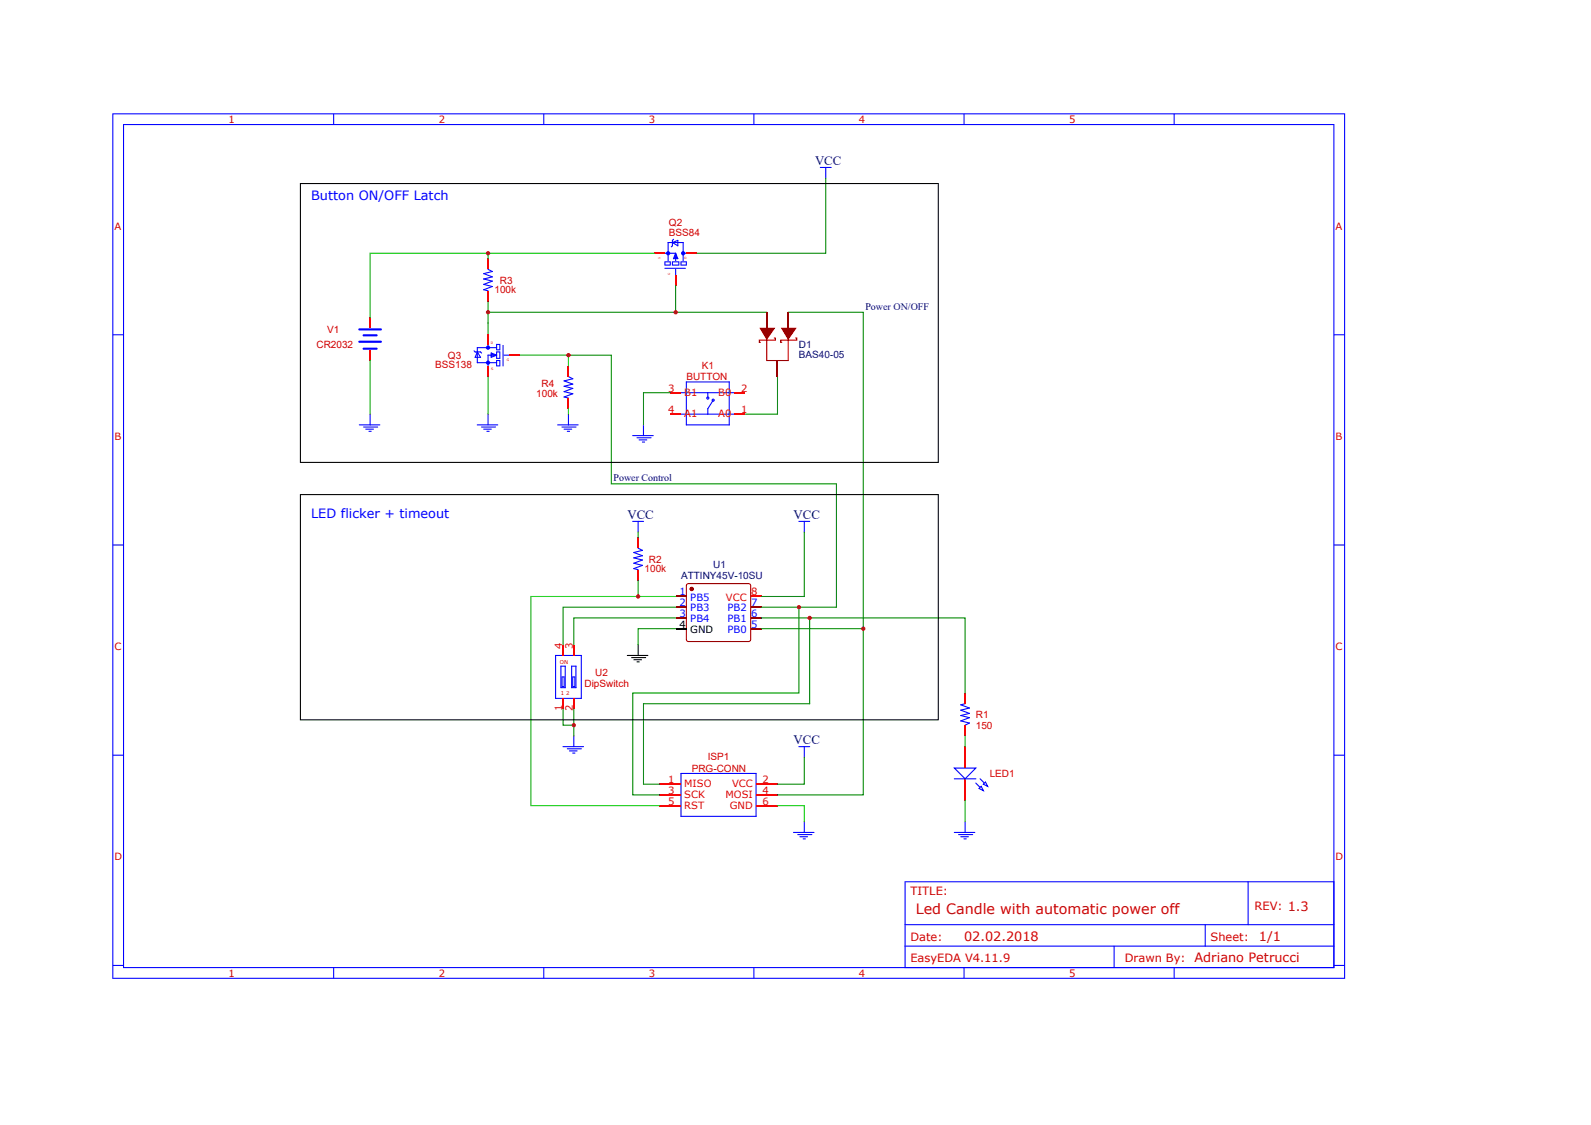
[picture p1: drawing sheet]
<svg xmlns="http://www.w3.org/2000/svg" width="297mm" height="210mm" viewBox="0 0 297 210" stroke-linecap="round" stroke-linejoin="round" font-family="sans-serif">
<g fill="#00f">
<path d="M62.2 21.2h.2v2h-.2zM62.2 180.5h.2v2h-.2zM101.4 21.2h.2v2h-.2zM101.4 180.5h.2v2h-.2zM140.6 21.2h.2v2h-.2zM140.6 180.5h.2v2h-.2zM179.8 21.2h.2v2h-.2zM179.8 180.5h.2v2h-.2zM219 21.2h.2v2h-.2zM219 180.5h.2v2h-.2zM21.1 62.3h2v.2h-2zM248.9 62.3h2v.2h-2zM21.1 101.5h2v.2h-2zM248.9 101.5h2v.2h-2zM21.1 140.7h2v.2h-2zM248.9 140.7h2v.2h-2zM21.1 180h2v.2h-2zM248.9 180h2v.2h-2z"/>
<path d="M168.9 172.4h80l.1 .1-.1 .1h-80zM168.8 172.4l.1 .2z"/>
<path d="M168.9 176.4h80l.1 .1-.1 .1h-80zM168.8 176.4l.1 .2z"/>
<path d="M232.8 164.5h.2v8l-.1 .1-.1-.1zM232.8 164.4l.2 .1z"/>
<path d="M224.8 172.5h.2v4l-.1 .1-.1-.1zM224.8 172.4l.2 .1z"/>
<path d="M207.8 176.5h.2v4l-.1 .1-.1-.1zM207.8 176.4l.2 .1z"/>
<path d="M69 77.2h.2v2h-.2zM69 79.2h.2l-.1 .1z"/>
<path d="M67.1 79.1h3.8l.1 .1-.1 .1h-3.8zM67 79.2l.1 .1z"/>
<path d="M67.9 79.5h2.6l.1 .1-.1 .1h-2.6zM67.8 79.6l.1 .1z"/>
<path d="M68.3 79.9l1.5 .1-1.5 .1zM68.2 80l.1 .1z"/>
<path d="M68.9 80.3l.5 .1-.5 .1zM68.8 80.4l.1 .1z"/>
</g>
<g fill="#00f">
<path d="M23 23.1h226v157.5h-226zM23.2 23.3h225.6v157.1h-225.6z" fill-rule="evenodd"/>
<path d="M21 21.1h230v161.5h-230zM21.2 21.3h229.6v161.1h-229.6z" fill-rule="evenodd"/>
<path d="M168.8 164.4h80.2v16.2h-80.2zM169 164.6h79.8v15.8h-79.8z" fill-rule="evenodd"/>
</g>
<path d="M69.1 59.2v2M69.1 65.2v2" fill="none" stroke="#f00" stroke-width=".2"/>
<g fill="#00f">
<path d="M67.1 63.5h4l.2 .2-.2 .2h-4zM66.9 63.6l.2-.1v.4l-.2-.2z"/>
<path d="M67.1 61.2h4l.2 .2-.2 .2h-4zM66.9 61.3l.2-.1v.4l-.2-.2z"/>
<path d="M67.9 62.3h2.4l.2 .2-.2 .2h-2.4zM67.7 62.4l.2-.1v.4l-.2-.2z"/>
<path d="M67.9 64.8h2.4l.2 .2-.2 .2h-2.4zM67.7 64.9l.2-.1v.4l-.2-.2z"/>
</g>
<g fill="#0c0">
<path d="M69 47.1h22.1v.2h-22v-.1h.1v12l-.1 .1-.1-.1zM91.1 47.1l.1 .1-.1 .1z"/>
<path d="M69 67.2h.2v10l-.1 .1-.1-.1zM69 67.2h.2z"/>
</g>
<g fill="#00f">
<path d="M124 50l3.9-.1v.2h-3.8zM127.9 49.9l.1 .1-.1 .1z"/>
<path d="M127.4 47.2h.2v1.6l-.1 .1-.1-.1zM127.4 47.2h.2z"/>
<path d="M124.6 47.2l1.5-.1v.2h-1.4zM126.1 47.1l.1 .1-.1 .1z"/>
<path d="M124.6 47.2h.2v1.6h-.2zM124.6 48.8h.2l-.1 .1z"/>
<path d="M127.4 47.2l.7-.1v.2h-.6zM128.1 47.1l.1 .1-.1 .1z"/>
<path d="M127.4 45.2h.2v2h-.2zM127.4 47.2h.2l-.1 .1z"/>
<path d="M124.6 45.2h.2v2l-.1 .1-.1-.1zM124.6 45.2h.2z"/>
<path d="M124 47.2l.7-.1v.2h-.6zM124.7 47.1l.1 .1-.1 .1z"/>
<path d="M124.7 45.1l.9 .1-.9 .1zM124.6 45.2l.1 .1z"/>
<path d="M125.5 45.1h2l.1 .1-.1 .1h-2zM125.4 45.2l.1 .1z"/>
<path d="M125.4 45.1l1.2-.3-1.1 .5zM125.4 45.2l.1 .1z"/>
<path d="M126.4 44.8h.2l-.1 1.1zM126.4 44.8h.2z"/>
<path d="M125.4 45.2l1.1 .5-.1 .2zM126.5 45.7l.1 .2h-.2z"/>
<path d="M125.4 44.8h.2l-.1 .5zM125.4 44.8h.2z"/>
<path d="M125.4 45.2h.2l-.1 .7zM125.4 45.2h.2z"/>
<path d="M125.2 46l.2-.2 .1 .1-.2 .2zM125.4 45.8h.1v.1z"/>
<path d="M125.6 44.6h.2l-.3 .3-.1-.1zM125.4 44.8l.1 .1h-.1z"/>
<path d="M126 47.3l.2-.1 .3 1.1zM126 47.2h.2z"/>
<path d="M125.6 48.2l.9-.1v.2h-.8zM126.5 48.1l.1 .1-.1 .1z"/>
<path d="M126 47.1l.2 .2-.4 1-.2-.1zM125.6 48.2l.2 .1h-.2z"/>
<path d="M126 48h.2l-.1 .9zM126 48h.2z"/>
<path d="M126 47.3l.2 .2-.2 .6-.2-.1zM125.8 48l.2 .1h-.2z"/>
<path d="M126 47.5l.2-.1 .1 .7zM126 47.4h.2z"/>
<path d="M126 48l.3-.1v.2h-.3zM126.3 47.9l.1 .1-.1 .1z"/>
<path d="M126 47.8h.1l.1 .2h-.2zM126 48h.2l-.1 .1z"/>
<path d="M126 50.2h.2l-.1 1.1zM126 50.2h.2z"/>
</g>
<g fill="#00f">
<circle cx="124.7" cy="47.2" r=".4"/>
<circle cx="127.5" cy="47.2" r=".4"/>
</g>
<path d="M124.1 48.8h1v.6h-1z" fill-rule="evenodd" fill="#fff"/>
<path d="M124 48.7h1.2v.8h-1.2zM124.2 48.9h.8v.4h-.8z" fill-rule="evenodd" fill="#00f"/>
<path d="M127.1 48.8h1v.6h-1z" fill-rule="evenodd" fill="#fff"/>
<path d="M127 48.7h1.2v.8h-1.2zM127.2 48.9h.8v.4h-.8z" fill-rule="evenodd" fill="#00f"/>
<path d="M125.5 48.8h1.2v.6h-1.2z" fill-rule="evenodd" fill="#fff"/>
<path d="M125.4 48.7h1.4v.8h-1.4zM125.6 48.9h1v.4h-1z" fill-rule="evenodd" fill="#00f"/>
<path d="M122.1 47.2h2M126.1 51.2v2M128.1 47.2h2" fill="none" stroke="#f00" stroke-width=".2"/>
<g fill="#00f">
<path d="M106 77.2h.2v2h-.2zM106 79.2h.2l-.1 .1z"/>
<path d="M104.1 79.1h3.8l.1 .1-.1 .1h-3.8zM104 79.2l.1 .1z"/>
<path d="M104.9 79.5h2.6l.1 .1-.1 .1h-2.6zM104.8 79.6l.1 .1z"/>
<path d="M105.3 79.9l1.5 .1-1.5 .1zM105.2 80l.1 .1z"/>
<path d="M105.9 80.3l.5 .1-.5 .1zM105.8 80.4l.1 .1z"/>
<path d="M91 77.2h.2v2h-.2zM91 79.2h.2l-.1 .1z"/>
<path d="M89.1 79.1h3.8l.1 .1-.1 .1h-3.8zM89 79.2l.1 .1z"/>
<path d="M89.9 79.5h2.6l.1 .1-.1 .1h-2.6zM89.8 79.6l.1 .1z"/>
<path d="M90.3 79.9l1.5 .1-1.5 .1zM90.2 80l.1 .1z"/>
<path d="M90.9 80.3l.5 .1-.5 .1zM90.8 80.4l.1 .1z"/>
</g>
<g fill="#00f">
<circle cx="91.1" cy="67.6" r=".4"/>
<circle cx="91.1" cy="64.8" r=".4"/>
</g>
<path d="M92.7 67.2h.6v1h-.6z" fill-rule="evenodd" fill="#fff"/>
<path d="M92.6 67.1h.8v1.2h-.8zM92.8 67.3h.4v.8h-.4z" fill-rule="evenodd" fill="#00f"/>
<path d="M92.7 64.2h.6v1h-.6z" fill-rule="evenodd" fill="#fff"/>
<path d="M92.6 64.1h.8v1.2h-.8zM92.8 64.3h.4v.8h-.4z" fill-rule="evenodd" fill="#00f"/>
<path d="M92.7 65.6h.6v1.2h-.6z" fill-rule="evenodd" fill="#fff"/>
<path d="M92.6 65.5h.8v1.4h-.8zM92.8 65.7h.4v1h-.4z" fill-rule="evenodd" fill="#00f"/>
<g fill="#00f">
<path d="M93.8 64.4h.2v3.8l-.1 .1-.1-.1zM93.8 64.4h.2z"/>
<path d="M91.1 64.7h1.6l.1 .1-.1 .1h-1.6zM91 64.8l.1 .1z"/>
<path d="M91 66.2h.2l-.1 1.5zM91 66.2h.2z"/>
<path d="M91 67.6l1.7-.1v.2h-1.6zM92.7 67.5l.1 .1-.1 .1z"/>
<path d="M91 64.2h.2l-.1 .7zM91 64.2h.2z"/>
<path d="M89 64.8l2.1-.1v.2h-2zM91.1 64.7l.1 .1-.1 .1z"/>
<path d="M89.1 67.5h2l.1 .1-.1 .1h-2zM89 67.6l.1 .1z"/>
<path d="M91 67.6h.2l-.1 .7zM91 67.6h.2z"/>
<path d="M94.1 66.1l1.1 .1-1.1 .1zM94 66.2l.1 .1z"/>
<path d="M91.6 66.6l1-.5 .1 .2-1 .4zM92.6 66.1l.2 .1-.1 .1z"/>
<path d="M91.6 65.8h.2v.8h-.2zM91.6 66.6h.2l-.1 .1z"/>
<path d="M91.7 65.7l1.1 .6-1.2-.4zM91.6 65.7v.2z"/>
<path d="M91 66.2l.7-.1v.2h-.6zM91.7 66.1l.1 .1-.1 .1z"/>
<path d="M91.7 65.9l.9 .4-1-.2zM91.6 66v.1z"/>
<path d="M91.6 66.4l.8-.3 .1 .2-.8 .2zM92.4 66.1l.2 .1-.1 .1z"/>
<path d="M91.6 66.2h.1l.1 .2h-.2zM91.6 66.4h.2l-.1 .1z"/>
<path d="M91.7 66.1l.2 .1v.1h-.2zM91.6 66.2l.1 .1z"/>
<path d="M89 64.8h.2l-.1 .9zM89 64.8h.2z"/>
<path d="M89 65.6h.2v2l-.1 .1-.1-.1zM89 65.6h.2z"/>
<path d="M89 65.7l.1-.1 .6 1.1zM89 65.6h.1l-.1 .1z"/>
<path d="M88.6 66.6l1.1-.1v.2h-1zM89.7 66.5l.1 .1-.1 .1z"/>
<path d="M89 65.5l.2 .2-.4 1-.2-.1zM88.6 66.6l.2 .1h-.2z"/>
<path d="M89 65.6l.7-.1v.2h-.6zM89.7 65.5l.1 .1-.1 .1z"/>
<path d="M88.6 65.6l.5-.1v.2h-.4zM89.1 65.5l.1 .1-.1 .1z"/>
<path d="M88.4 65.4l.3 .2-.1 .1zM88.6 65.7l.1-.1v.1z"/>
<path d="M89.6 65.7l.1-.1 .2 .3zM89.6 65.6h.1l-.1 .1z"/>
</g>
<path d="M91.1 62.2v2M91.1 68.2v2M95.1 66.2h2" fill="none" stroke="#f00" stroke-width=".2"/>
<path d="M91 70.2h.2v7l-.1 .1-.1-.1zM91 70.2h.2z" fill="#0c0"/>
<g fill="#00f">
<path d="M128 79.2l8.1-.1v.2h-8zM136.1 79.1l.1 .1-.1 .1z"/>
<path d="M128 77.2h.2v2h-.2zM128 79.2h.2l-.1 .1z"/>
<path d="M128 73.2h.2v4h-.2zM128 77.2h.2l-.1 .1z"/>
<path d="M128 71.2h.2v2h-.2zM128 73.2h.2l-.1 .1z"/>
<path d="M128.1 71.1h8l.1 .1-.1 .1h-8zM128 71.2l.1 .1z"/>
<path d="M136 71.2h.2v2l-.1 .1-.1-.1zM136 71.2h.2z"/>
<path d="M136 73.2h.2v4l-.1 .1-.1-.1zM136 73.2h.2z"/>
<path d="M136 77.2h.2v2l-.1 .1-.1-.1zM136 77.2h.2z"/>
<path d="M132 77.2l4.1-.1v.2h-4zM136.1 77.1l.1 .1-.1 .1z"/>
<path d="M128 77.2l4.1-.1v.2h-4zM132.1 77.1l.1 .1-.1 .1z"/>
<path d="M132 76.2h.2v1h-.2zM132 77.2h.2l-.1 .1z"/>
<path d="M133 74.6h.1l.1 .1-1 1.6-.2-.1zM132 76.2l.2 .1h-.2z"/>
<path d="M132 73.2h.2v1h-.2zM132 74.2h.2l-.1 .1z"/>
<path d="M128 73.2l4.1-.1v.2h-4zM132.1 73.1l.1 .1-.1 .1z"/>
<path d="M132.1 73.1h4l.1 .1-.1 .1h-4zM132 73.2l.1 .1z"/>
<path d="M136 77.2l1.1-.1v.2h-1zM137.1 77.1l.1 .1-.1 .1z"/>
<path d="M136 73.2l1.1-.1v.2h-1zM137.1 73.1l.1 .1-.1 .1z"/>
<path d="M127.1 73.1l1.1 .1-1.1 .1zM127 73.2l.1 .1z"/>
<path d="M127.1 77.1l1.1 .1-1.1 .1zM127 77.2l.1 .1z"/>
</g>
<path d="M125.1 77.2h2M125.1 73.2h2M137.1 77.2h2M137.1 73.2h2" fill="none" stroke="#f00" stroke-width=".2"/>
<g fill="#00f">
<path d="M132.8 74.6a.3 .3 0 0 1 .6 0 .3 .3 0 0 1-.6 0zM133 74.6a.1 .1 0 0 1 .2 0 .1 .1 0 0 1-.2 0z" fill-rule="evenodd"/>
<path d="M131.8 74.2a.3 .3 0 0 1 .6 0 .3 .3 0 0 1-.6 0zM132 74.2a.1 .1 0 0 1 .2 0 .1 .1 0 0 1-.2 0z" fill-rule="evenodd"/>
</g>
<path d="M180.1 139.2v4.1M180.1 145.3v4" fill="none" stroke="#f00" stroke-width=".2"/>
<path d="M178.1 143.3h4l-2 2z" fill="#fff"/>
<g fill="#00f">
<path d="M177.8 143.2h4.5l-2.2 2.2-2.1-2.1 .1-.1 2 2v.1l-.1-.1 2-2 .1 .1v.1h-4v-.2l-.1 .1z"/>
<path d="M182 146.1l.1-.1 1.4 1.4v.1h-.1zM182 146h.1l-.1 .1z"/>
<path d="M182.8 145.3l.1-.1 1.4 1.4v.1h-.1zM182.8 145.2h.1l-.1 .1z"/>
</g>
<path d="M182.7 147.1l.4-.4 .4 .8z" fill="#fff"/>
<path d="M182.6 147l.5-.5 .5 .9-.2 .1-.4-.8h.1l-.4 .4v-.1l.8 .4-.1 .1 .2-.1 .1 .3-1.2-.6z" fill="#00f"/>
<path d="M183.5 146.3l.4-.4 .4 .8z" fill="#fff"/>
<g fill="#00f">
<path d="M183.9 145.7l.5 .9-.2 .1-.4-.8h.1l-.4 .4v-.1l.8 .4-.1 .1 .2-.1 .1 .3-1.2-.6z"/>
<path d="M178 145.2h4.1v.2h-4zM182.1 145.2l.1 .1-.1 .1z"/>
<path d="M180 153.2l.2 .1v2h-.2zM180 155.3h.2l-.1 .1z"/>
<path d="M178.1 155.2h3.8l.1 .1-.1 .1h-3.8zM178 155.2l.1 .2z"/>
<path d="M178.9 155.6h2.6l.1 .1-.1 .1h-2.6zM178.8 155.6l.1 .2z"/>
<path d="M179.3 156l1.5 .1-1.5 .1zM179.2 156l.1 .2z"/>
<path d="M179.9 156.4l.5 .1-.5 .1zM179.8 156.4l.1 .2z"/>
</g>
<path d="M180 149.3h.2v4l-.1 .1-.1-.1zM180 149.2l.2 .1z" fill="#0c0"/>
<g fill="#00f">
<path d="M91.1 50.1l.9 .6-1-.4zM91 50.2l.1-.1-.1 .2z"/>
<path d="M90.2 51l1.6-.5 .1 .2-1.6 .4zM91.8 50.5l.2 .1-.1 .1z"/>
<path d="M90.3 50.9l1.6 .6 .1 .2h-.2l-1.6-.6zM90.2 50.9v.2z"/>
<path d="M90.2 52l1.6-.5 .1 .2-1.6 .4zM91.8 51.5l.2 .1-.1 .1z"/>
<path d="M90.3 51.9l1.6 .4 .1 .2h-.2l-1.6-.4zM90.2 51.9v.2z"/>
<path d="M90.2 53l1.6-.7 .1 .2-1.6 .6zM91.8 52.3l.2 .1-.1 .1z"/>
<path d="M90.3 52.9l1.6 .4 .1 .2h-.2l-1.6-.4zM90.2 52.9v.2z"/>
<path d="M90.2 54l1.6-.7 .1 .2-1.6 .6zM91.8 53.3l.2 .1-.1 .1z"/>
<path d="M90.3 53.9l.9 .4-1-.2zM90.2 53.9v.2z"/>
</g>
<path d="M91.1 48.2v2M91.1 54.2v2" fill="none" stroke="#f00" stroke-width=".2"/>
<g fill="#00f">
<path d="M106.1 70.1l.9 .6-1-.4zM106 70.2l.1-.1-.1 .2z"/>
<path d="M105.2 71l1.6-.5 .1 .2-1.6 .4zM106.8 70.5l.2 .1-.1 .1z"/>
<path d="M105.3 70.9l1.6 .6 .1 .2h-.2l-1.6-.6zM105.2 70.9v.2z"/>
<path d="M105.2 72l1.6-.5 .1 .2-1.6 .4zM106.8 71.5l.2 .1-.1 .1z"/>
<path d="M105.3 71.9l1.6 .4 .1 .2h-.2l-1.6-.4zM105.2 72v.1z"/>
<path d="M105.2 73l1.6-.7 .1 .2-1.6 .6zM106.8 72.3l.2 .1-.1 .1z"/>
<path d="M105.3 72.9l1.6 .4 .1 .2h-.2l-1.6-.4zM105.2 73v.1z"/>
<path d="M105.2 74l1.6-.7 .1 .2-1.6 .6zM106.8 73.3l.2 .1-.1 .1z"/>
<path d="M105.3 73.9l.9 .4-1-.2zM105.2 74v.1z"/>
</g>
<path d="M106.1 68.2v2M106.1 74.2v2" fill="none" stroke="#f00" stroke-width=".2"/>
<path d="M97.1 66.1h9.1v2.1l-.1 .1-.1-.1v-2h.1v.1h-9zM97 66.2l.1 .1z" fill="#0c0"/>
<g fill="#00f">
<path d="M150 153.2l.2 .1v2h-.2zM150 155.3h.2l-.1 .1z"/>
<path d="M148.1 155.2h3.8l.1 .1-.1 .1h-3.8zM148 155.2l.1 .2z"/>
<path d="M148.9 155.6h2.6l.1 .1-.1 .1h-2.6zM148.8 155.6l.1 .2z"/>
<path d="M149.3 156l1.5 .1-1.5 .1zM149.2 156l.1 .2z"/>
<path d="M149.9 156.4l.5 .1-.5 .1zM149.8 156.4l.1 .2z"/>
<path d="M127.1 144.2h14l.1 .1-.1 .1h-14zM127 144.2l.1 .2z"/>
<path d="M141 144.3h.2v8l-.1 .1-.1-.1zM141 144.2l.2 .1z"/>
<path d="M127 152.2h14.1v.2h-14zM141.1 152.2l.1 .1-.1 .1z"/>
<path d="M127 144.2l.2 .1v8h-.2zM127 152.3h.2l-.1 .1z"/>
</g>
<path d="M123.1 146.3h4M123.1 148.3h4M123.1 150.3h4M141.1 146.3h4M141.1 148.3h4M141.1 150.3h4" fill="none" stroke="#f00" stroke-width=".2"/>
<g fill="#0c0">
<path d="M145.1 150.2h5.1l-.1 3.1h-.1v-3h.1v.1h-5zM145 150.2l.1 .2z"/>
<path d="M99 111.1h27.1v.2h-27v-.1h.1v39.1h-.1v-.1h24v.1l-24.1 .1zM126.1 111.1l.1 .1-.1 .1z"/>
</g>
<g fill="#00f">
<path d="M180 135.2l1-.4-.9 .5zM180 135.2l.1 .1h-.1z"/>
<path d="M179.2 134.4l1.7 .4v.1l-1.6-.4zM180.9 134.8l.1 .1h-.1z"/>
<path d="M179.2 134.4l1.6-.6h.2l-.1 .1-1.6 .6zM179.2 134.4l.1 .1z"/>
<path d="M179.2 133.4l1.7 .4v.1l-1.6-.4zM180.9 133.8l.1 .1h-.1z"/>
<path d="M179.3 133.4l1.6-.4h.1l-.1 .1-1.6 .4zM179.2 133.4l.1 .1z"/>
<path d="M179.2 132.4l1.7 .6-.1 .1-1.6-.6zM180.9 133l.1 .1h-.2z"/>
<path d="M179.3 132.4l1.6-.4h.1l-.1 .1-1.6 .4zM179.2 132.4l.1 .1z"/>
<path d="M179.2 131.4l1.7 .6-.1 .1-1.6-.6zM180.9 132l.1 .1h-.2z"/>
<path d="M179.3 131.4l.9-.2-.9 .3zM179.2 131.4l.1 .1z"/>
</g>
<path d="M180.1 129.2v2M180.1 135.2v2" fill="none" stroke="#f00" stroke-width=".2"/>
<path d="M104.9 126.2h.4v1.8h-.4z" fill-rule="evenodd" fill="#fff"/>
<path d="M104.8 126.1h.6v2h-.6zM105 126.3h.2v1.6h-.2z" fill-rule="evenodd" fill="#00f"/>
<path d="M106.9 126.2h.4v1.8h-.4z" fill-rule="evenodd" fill="#fff"/>
<path d="M106.8 126.1h.6v2h-.6zM107 126.3h.2v1.6h-.2z" fill-rule="evenodd" fill="#00f"/>
<g fill="#00f">
<path d="M104.7 128.1l.9 .1-.9 .1zM104.6 128.2l.1 .1z"/>
<path d="M105.4 124.2h.2v4h-.2zM105.4 128.2h.2l-.1 .1z"/>
<path d="M104.6 124.2l.9-.1v.2h-.8zM105.5 124.1l.1 .1-.1 .1z"/>
<path d="M104.6 124.2h.2v4l-.1 .1-.1-.1zM104.6 124.2h.2z"/>
<path d="M103.7 122.1h4.8l.1 .1-.1 .1h-4.8zM103.6 122.2l.1 .1z"/>
<path d="M108.4 122.2h.2v8l-.1 .1-.1-.1zM108.4 122.2h.2z"/>
<path d="M103.6 130.2l4.9-.1v.2h-4.8zM108.5 130.1l.1 .1-.1 .1z"/>
<path d="M103.6 122.2h.2v8h-.2zM103.6 130.2h.2l-.1 .1z"/>
<path d="M106.7 128.1l.9 .1-.9 .1zM106.6 128.2l.1 .1z"/>
<path d="M107.4 124.2h.2v4h-.2zM107.4 128.2h.2l-.1 .1z"/>
<path d="M106.6 124.2l.9-.1v.2h-.8zM107.5 124.1l.1 .1-.1 .1z"/>
<path d="M106.6 124.2h.2v4l-.1 .1-.1-.1zM106.6 124.2h.2z"/>
</g>
<path d="M105.1 120.2v2M105.1 130.2v2M107.1 120.2v2M107.1 130.2v2" fill="none" stroke="#f00" stroke-width=".2"/>
<g fill="#00f">
<path d="M107 137.2h.2v2h-.2zM107 139.2h.2l-.1 .1z"/>
<path d="M105.1 139.1h3.8l.1 .1-.1 .1h-3.8zM105 139.2l.1 .1z"/>
<path d="M105.9 139.5h2.6l.1 .1-.1 .1h-2.6zM105.8 139.6l.1 .1z"/>
<path d="M106.3 139.9l1.5 .1-1.5 .1zM106.2 140l.1 .1z"/>
<path d="M106.9 140.3l.5 .1-.5 .1zM106.8 140.4l.1 .1z"/>
</g>
<g fill="#0c0">
<path d="M106 76.2h.2l-.1 1.1zM106 76.2h.2z"/>
<path d="M180 137.2h.2v2h-.2zM180 139.2h.2l-.1 .1z"/>
</g>
<g fill="#00f">
<path d="M120 79.2h.2v2h-.2zM120 81.2h.2l-.1 .1z"/>
<path d="M118.1 81.1h3.8l.1 .1-.1 .1h-3.8zM118 81.2l.1 .1z"/>
<path d="M118.9 81.5h2.6l.1 .1-.1 .1h-2.6zM118.8 81.6l.1 .1z"/>
<path d="M119.3 81.9l1.5 .1-1.5 .1zM119.2 82l.1 .1z"/>
<path d="M119.9 82.3l.5 .1-.5 .1zM119.8 82.4l.1 .1z"/>
<path d="M119.1 102.2l.9 .5-1-.4zM119 102.2h.1l-.1 .1z"/>
<path d="M118.2 103l1.6-.5 .1 .2-1.6 .4zM119.8 102.5l.2 .1-.1 .1z"/>
<path d="M118.3 102.9l1.6 .7 .1 .1h-.2l-1.6-.6zM118.2 103v.1z"/>
<path d="M118.2 104l1.6-.5 .1 .2-1.6 .4zM119.8 103.5l.2 .1-.1 .1z"/>
<path d="M118.3 103.9l1.6 .4 .1 .2h-.2l-1.6-.4zM118.2 104v.1z"/>
<path d="M118.2 105l1.6-.6 .1 .1-1.6 .6zM119.8 104.4h.2l-.1 .1z"/>
<path d="M118.3 104.9l1.6 .4 .1 .2h-.2l-1.6-.4zM118.2 105v.1z"/>
<path d="M118.2 106l1.6-.6 .1 .1-1.6 .6zM119.8 105.4h.2l-.1 .1z"/>
<path d="M118.3 105.9l.9 .4-1-.2zM118.2 106v.1z"/>
</g>
<path d="M119.1 100.2v2M119.1 106.2v2" fill="none" stroke="#f00" stroke-width=".2"/>
<g fill="#800">
<path d="M128.7 109.8a.4 .4 0 0 1 .8 0 .4 .4 0 0 1-.8 0zM128.9 109.8a.2 .2 0 0 1 .4 0 .2 .2 0 0 1-.4 0z" fill-rule="evenodd"/>
<path d="M128 109l.5-.3 11.4 .1 .3 .4-.1 10.3-.4 .2h-11.5l-.2-.5zM128.3 109h11.5l.2 .2-.1 10.2-.2 .1h-11.4l-.1-.3v-10z" fill-rule="evenodd"/>
<path d="M128.7 109.8a.4 .4 0 0 1 .8 0 .4 .4 0 0 1-.8 0zM128.9 109.8a.2 .2 0 0 1 .4 0 .2 .2 0 0 1-.4 0z" fill-rule="evenodd"/>
<circle cx="129.1" cy="109.8" r=".3"/>
</g>
<path d="M126.1 111.2h2M126.1 113.2h2M126.1 115.2h2M140.1 113.2h2M140.1 115.2h2M140.1 117.2h2" fill="none" stroke="#800" stroke-width=".2"/>
<path d="M126.1 117.2h2" fill="none" stroke="#000" stroke-width=".2"/>
<path d="M140.1 111.2h2" fill="none" stroke="#f00" stroke-width=".2"/>
<g fill="#00f">
<path d="M154 31.2h.2v2l-.1 .1-.1-.1zM154 31.2h.2z"/>
<path d="M153.1 31.1h2l.1 .1-.1 .1h-2zM153 31.2l.1 .1z"/>
</g>
<path d="M130.1 47.1h24v.1h-.1v-14h.1l.1 14.1h-24.1zM130 47.2l.1 .1z" fill="#080"/>
<g fill="#0c0">
<path d="M91.1 47.1h31l.1 .1-.1 .1h-31zM91 47.2l.1 .1z"/>
<path d="M91 47.2h.2v1h-.2zM91 48.2h.2l-.1 .1z"/>
</g>
<path d="M120 73.1h5.1l.1 .1-.1 .1h-5v-.1h.1v6h-.2zM120 79.2h.2l-.1 .1z" fill="#080"/>
<g fill="#00f">
<path d="M150 97.2h.2v2l-.1 .1-.1-.1zM150 97.2h.2z"/>
<path d="M149.1 97.1h2l.1 .1-.1 .1h-2zM149 97.2l.1 .1z"/>
</g>
<path d="M150 99.2h.2v12.1h-8.1v-.2h8v.1h-.1zM142 111.2l.1 .1z" fill="#080"/>
<g fill="#000">
<path d="M117.1 122.1h3.8l.1 .1-.1 .1h-3.8zM117 122.2l.1 .1z"/>
<path d="M117.9 122.5h2.6l.1 .1-.1 .1h-2.6zM117.8 122.6l.1 .1z"/>
<path d="M118.3 122.9l1.5 .1-1.5 .1zM118.2 123l.1 .1z"/>
<path d="M118.9 123.3l.5 .1-.5 .1zM118.8 123.4l.1 .1z"/>
<path d="M119 120.2h.2v2h-.2zM119 122.2h.2l-.1 .1z"/>
</g>
<g fill="#080">
<path d="M119 117.1h7.1l.1 .1-.1 .1h-7v-.1h.1v3h-.2zM119 120.2h.2l-.1 .1z"/>
<path d="M106 66.2l8.2-.1v24.1h-.1v-.1h42.1v23.2h-14.1v-.2h14v.1h-.1v-23h.1v.1h-42.1v-24.1h.1v.1h-8zM142 113.2l.1 .1z"/>
<path d="M147.1 58.1h14.1v59.2h-19.1l-.1-.1 .1-.1h19v.1h-.1v-59h.1v.1h-14zM147 58.2l.1 .1z"/>
<path d="M161 117.2h.2v31.2h-16.1v-.2h16v.1h-.1zM145 148.2l.1 .2z"/>
</g>
<g fill="#00f">
<path d="M150 139.2h.2v2l-.1 .1-.1-.1zM150 139.2h.2z"/>
<path d="M149.1 139.1h2l.1 .1-.1 .1h-2zM149 139.2l.1 .1z"/>
</g>
<path d="M150 141.2h.2v5.2h-5.1v-.2h5v.1h-.1zM145 146.2l.1 .2z" fill="#080"/>
<g fill="#00f">
<path d="M119 97.2h.2v2l-.1 .1-.1-.1zM119 97.2h.2z"/>
<path d="M118.1 97.1h2l.1 .1-.1 .1h-2zM118 97.2l.1 .1z"/>
</g>
<g fill="#080">
<path d="M142.1 115.1h38.1v14.1l-.1 .1-.1-.1v-14h.1v.1h-38zM142 115.2l.1 .1z"/>
<path d="M120 131.1h31.1l.1 .1-.1 .1h-31v-.1h.1v15.1h-.1v-.1h3v.2h-3.1zM123.1 146.2l.1 .1-.1 .1z"/>
<path d="M107 115.1h19.1l.1 .1-.1 .1h-19v-.1h.1v5h-.2zM107 120.2h.2l-.1 .1z"/>
<path d="M105 113.1h21.1l.1 .1-.1 .1h-21v-.1h.1v7h-.2zM105 120.2h.2l-.1 .1z"/>
<path d="M91 60.2h.2v2h-.2zM91 62.2h.2l-.1 .1z"/>
</g>
<circle cx="91.1" cy="47.2" r=".4" fill="#c00"/>
<g fill="#080">
<path d="M119 99.2h.2l-.1 1.1zM119 99.2h.2z"/>
<path d="M119 108.2h.2v3l-.1 .1-.1-.1zM119 108.2h.2z"/>
<path d="M91 56.2h.2v4l-.1 .1-.1-.1zM91 56.2h.2z"/>
<path d="M91 58.2l35.1-.1v.1h-.1v-5h.2v5.1h-35.1zM126 53.2h.2z"/>
</g>
<g fill="#c00">
<circle cx="91.1" cy="58.2" r=".4"/>
<circle cx="106.1" cy="66.2" r=".4"/>
</g>
<path d="M56 34.1h119.2v52.2h-119.2zM56.2 34.3h118.8v51.8h-118.8z" fill-rule="evenodd" fill="#000"/>
<circle cx="161.1" cy="117.2" r=".4" fill="#c00"/>
<path d="M151 115.2h.2v16l-.1 .1-.1-.1zM151 115.2h.2z" fill="#080"/>
<circle cx="151.1" cy="115.2" r=".4" fill="#c00"/>
<path d="M118 129.1h31.1v.1h-.1v-16h.1l.1 16.1h-31.1v-.1h.1v19.1h-.1v-.1h5v.2h-5.1zM123.1 148.2l.1 .1-.1 .1z" fill="#080"/>
<circle cx="149.1" cy="113.2" r=".4" fill="#c00"/>
<g fill="#080">
<path d="M107 132.2h.2v5l-.1 .1-.1-.1zM107 132.2h.2z"/>
<path d="M105 132.2h.2v3h-.1v-.1h2v.2h-2.1zM105 132.2h.2z"/>
</g>
<g fill="#c00">
<circle cx="107.1" cy="135.2" r=".4"/>
<circle cx="119.1" cy="111.2" r=".4"/>
</g>
<path d="M56 92.1h119.2v42.2h-119.2zM56.2 92.3h118.8v41.8h-118.8z" fill-rule="evenodd" fill="#000"/>
<path d="M126 58.2l17.1-.1v.2h-17zM143.1 58.1l.1 .1-.1 .1z" fill="#080"/>
<circle cx="126.1" cy="58.2" r=".4" fill="#c00"/>
<path d="M145 70.2h.2v7.1h-6.1v-.2h6v.1h-.1zM139 77.2l.1 .1z" fill="#080"/>
<path d="M143.1 58.2v3M147.1 58.2v3M145.1 67.2v3" fill="none" stroke="#800" stroke-width=".2"/>
<g fill="#800">
<path d="M145.9 61.2h2.6l-1.4 2z"/>
<path d="M145.7 61.1h3l-1.6 2.3-1.3-2.1 .2-.1 1.2 2h-.1h-.1l1.4-2h.1v.1h-2.6l.1-.1-.2 .1z"/>
<path d="M141.9 61.2h2.6l-1.4 2z"/>
<path d="M141.7 61.1h3l-1.6 2.3-1.3-2.1 .2-.1 1.2 2h-.1h-.1l1.4-2h.1v.1h-2.6l.1-.1-.2 .1z"/>
<path d="M143 63.2h.2v4h-.1v-.1h4v.1h-.1v-4h.2v4.1h-4.2zM147 63.2h.2z"/>
<path d="M145.6 63.3h3.1v.1h-.1v-.4h.1v.1l-.3-.1 .4-.1v.6h-3.1v-.1h.1v.4h-.1l.2-.1v.2h-.3zM145.9 63.7l.1 .1-.1 .1z"/>
<path d="M141.6 63.3h3.1v.1h-.1v-.4h.1v.1l-.3-.1 .4-.1v.6h-3.1v-.1h.1v.4h-.1l.2-.1v.2h-.3zM141.9 63.7l.1 .1-.1 .1z"/>
</g>
<text font-size="2.7" fill="#c00" x="170.9" y="170.5">Led Candle with automatic power off</text>
<g font-size="2.4" fill="#000080">
<text x="152.1" y="30.8">VCC</text>
<text x="117.1" y="96.8">VCC</text>
<text x="148.1" y="96.8">VCC</text>
<text x="148.1" y="138.8">VCC</text>
</g>
<g font-size="2.4" fill="#00f">
<text x="58.1" y="37.2">Button ON/OFF Latch</text>
<text x="58.1" y="96.7">LED flicker + timeout</text>
</g>
<g font-size="2.4" fill="#c00">
<text x="179.9" y="175.5">02.02.2018</text>
<text x="234.9" y="175.5">1/1</text>
</g>
<g font-size="2.1" fill="#c00">
<text x="169.9" y="166.9">TITLE:</text>
<text x="234.1" y="169.7">REV: 1.3</text>
<text x="169.9" y="175.5">Date:</text>
<text x="169.9" y="179.5">EasyEDA V4.11.9</text>
<text x="209.9" y="179.5">Drawn By: Adriano Petrucci</text>
<text x="225.9" y="175.5">Sheet:</text>
</g>
<g font-size="1.9" fill="#c00">
<text x="42.7" y="22.9">1</text>
<text x="81.9" y="22.9">2</text>
<text x="121.1" y="22.9">3</text>
<text x="160.3" y="22.9">4</text>
<text x="199.5" y="22.9">5</text>
<text x="21.4" y="42.8">A</text>
<text x="124.8" y="42.2">Q2</text>
<text x="124.8" y="44">BSS84</text>
<text x="249.2" y="42.8">A</text>
<text x="93.3" y="52.9">R3</text>
<text x="92.3" y="54.7">100k</text>
<text x="59.1" y="65">CR2032</text>
<text x="61.1" y="62.2">V1</text>
<text x="81.2" y="68.7">BSS138</text>
<text x="83.6" y="67">Q3</text>
<text x="128.1" y="71">BUTTON</text>
<text x="130.9" y="68.8">K1</text>
<text x="100.1" y="74">100k</text>
<text x="101.1" y="72.2">R4</text>
<text x="21.4" y="82">B</text>
<text x="249.2" y="82">B</text>
<text x="120.3" y="106.7">100k</text>
<text x="121.1" y="105">R2</text>
<text x="21.4" y="121.2">C</text>
<text x="249.2" y="121.2">C</text>
<text x="109.1" y="128.2">DipSwitch</text>
<text x="111.1" y="126.2">U2</text>
<text x="182.1" y="136">150</text>
<text x="182.1" y="134">R1</text>
<text x="129.1" y="144">PRG-CONN</text>
<text x="132" y="141.8">ISP1</text>
<text x="184.7" y="144.9">LED1</text>
<text x="21.4" y="160.5">D</text>
<text x="249.2" y="160.5">D</text>
<text x="42.7" y="182.2">1</text>
<text x="81.9" y="182.2">2</text>
<text x="121.1" y="182.2">3</text>
<text x="160.3" y="182.2">4</text>
<text x="199.5" y="182.2">5</text>
</g>
<g font-size="1.9" fill="#000080">
<text x="161.5" y="57.7">Power ON/OFF</text>
<text x="149.1" y="64.9">D1</text>
<text x="149.1" y="66.7">BAS40-05</text>
<text x="114.5" y="89.7">Power Control</text>
<text x="127.1" y="108">ATTINY45V-10SU</text>
<text x="133.1" y="106">U1</text>
</g>
<g font-size="1.9" fill="#f00">
<text x="124.7" y="77">4</text>
<text x="124.7" y="73">3</text>
<text x="127.7" y="77.8">A1</text>
<text x="127.7" y="73.8">B1</text>
<text x="134" y="73.8">B0</text>
<text x="134" y="77.8">A0</text>
<text x="138.3" y="77">1</text>
<text x="138.3" y="73">2</text>
<text x="135.4" y="112">VCC</text>
<text x="140.2" y="111">8</text>
<text x="104.9" y="121" transform="rotate(-90 104.9 121)">4</text>
<text x="106.9" y="121" transform="rotate(-90 106.9 121)">3</text>
<text x="104.9" y="132.6" transform="rotate(-90 104.9 132.6)">1</text>
<text x="106.9" y="132.6" transform="rotate(-90 106.9 132.6)">2</text>
<text x="124.7" y="146.1">1</text>
<text x="124.7" y="148.1">3</text>
<text x="127.7" y="146.9">MISO</text>
<text x="127.7" y="148.9">SCK</text>
<text x="135.4" y="148.9">MOSI</text>
<text x="136.6" y="146.9">VCC</text>
<text x="142.3" y="148.1">4</text>
<text x="142.3" y="146.1">2</text>
<text x="124.7" y="150.1">5</text>
<text x="127.7" y="150.9">RST</text>
<text x="136.2" y="150.9">GND</text>
<text x="142.3" y="150.1">6</text>
</g>
<g font-size="1.9" fill="#00f">
<text x="126.8" y="111">1</text>
<text x="126.8" y="113">2</text>
<text x="128.8" y="112">PB5</text>
<text x="140.2" y="113">7</text>
<text x="126.8" y="115">3</text>
<text x="128.8" y="114">PB3</text>
<text x="128.8" y="116">PB4</text>
<text x="135.7" y="118">PB0</text>
<text x="135.7" y="116">PB1</text>
<text x="135.7" y="114">PB2</text>
<text x="140.2" y="117">5</text>
<text x="140.2" y="115">6</text>
</g>
<g font-size="1.9">
<text x="126.8" y="117">4</text>
<text x="128.8" y="118">GND</text>
</g>
<g font-size="1" fill="#c00">
<text x="104.5" y="123.8">ON</text>
<text x="104.7" y="129.6">1 2</text>
</g>
<g font-size=".6" fill="#c00">
<text x="123.3" y="48.2" transform="rotate(-90 123.3 48.2)">S</text>
<text x="125.1" y="51.2" transform="rotate(-90 125.1 51.2)">G</text>
<text x="128.1" y="48.2" transform="rotate(-90 128.1 48.2)">D</text>
<text x="91.6" y="64.2">D</text>
<text x="91.7" y="69">S</text>
<text x="94.6" y="67.2">G</text>
</g>
</svg>
